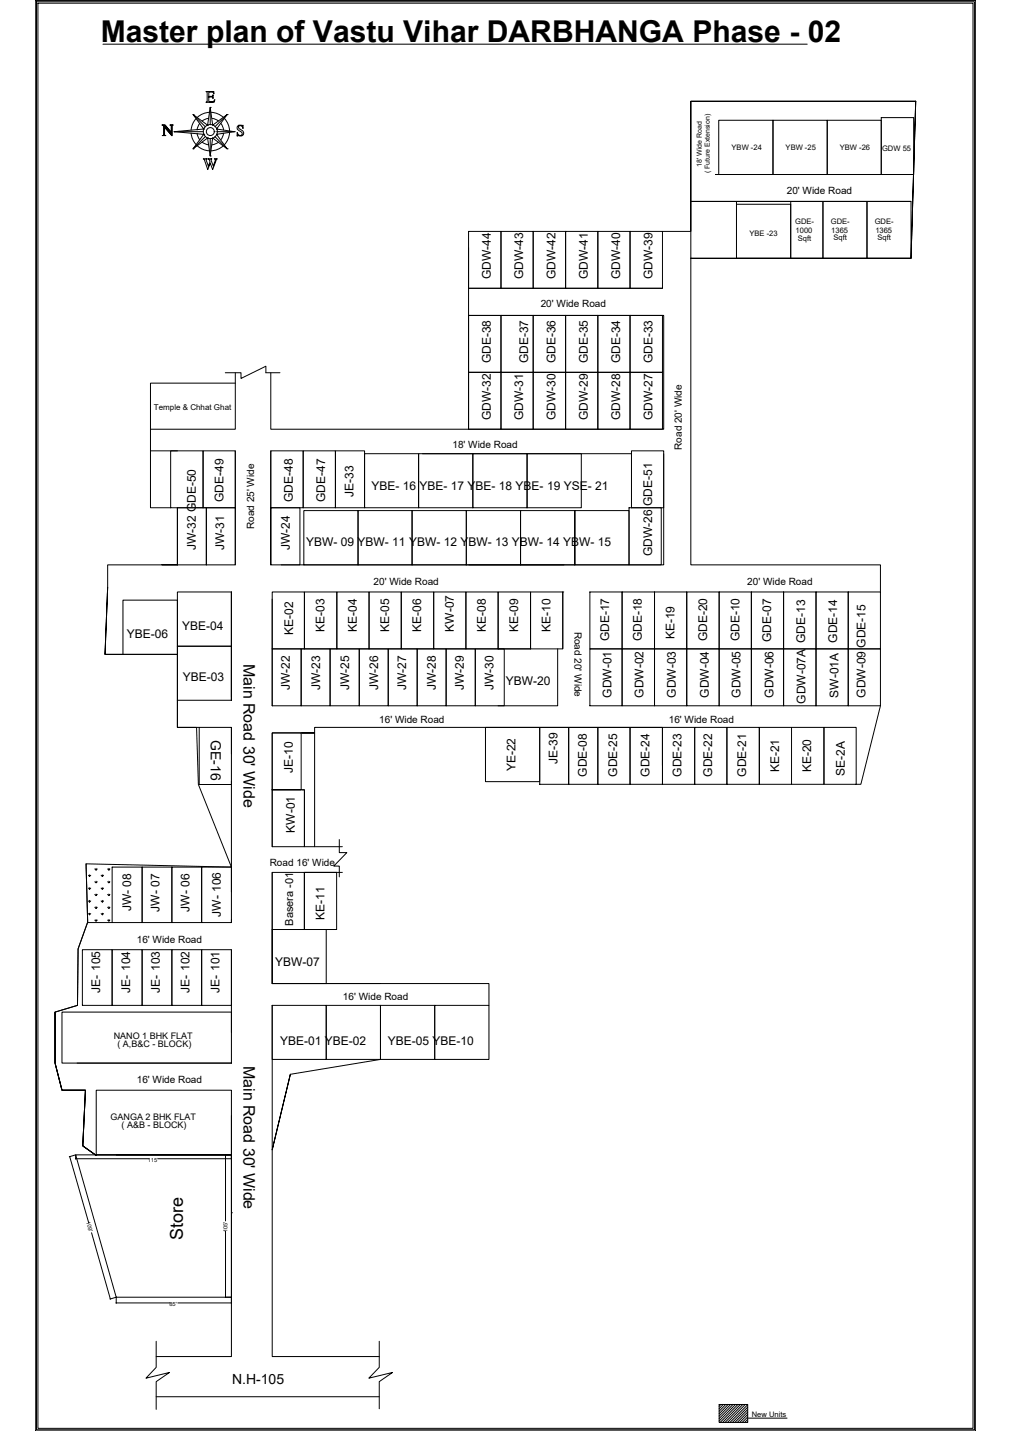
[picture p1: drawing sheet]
<svg xmlns="http://www.w3.org/2000/svg" width="210mm" height="297mm" viewBox="0 0 210 297" stroke-linecap="round" stroke-linejoin="round" font-family="sans-serif">
<!-- layer: PDF2_0 -->
<g fill="none" stroke="#000" stroke-width=".21">
<path d="M7.3 .1h195.3v296.9h-195.3zM7.6 .4h194.7v296.4h-194.7zM7.9 .7h194.1v295.8h-194.1zM21.4 9.2h146.2M42.8 19h1.6v.5l-.2-.3-.9-.1v.9h.8l.1-.3v.8l-.2-.4h-.7v.9l.1 .1h.8l.4-.4-.2 .5h-1.6l.2-.1v-1.9zM33.6 25.9h.6l1.4 1.6v-1.4l-.3-.2h.7l-.3 .2v2.1l-1.5-1.8v1.7h.2h-.7l.3-.1v-1.8zM33.7 26h.5h-.4M33.8 28.1h.5M33.9 26.1h.4h-.4M34 28.1h.2M34 26.1l1.6 1.9M34 27.9l.2 .2-.1-.2"/>
<path d="M34 26.3v1.7M34.1 26.3v1.7l.1-1.6M34.1 26.1l1.5 1.7M34.1 26.1l1.5 1.6-1.4-1.6M34.2 26.1l1.4 1.6M34.2 26.1l1.4 1.5M34.3 26.1l1.3 1.5M34.4 26.1l1.2 1.4M35.4 26h.5M35.5 26h.3M35.6 27.9l-1.6-1.8 1.6 1.9M35.6 26v.1"/>
<path d="M35.6 27.5h.1M35.6 26v2.1zM35.6 26v2.1M35.7 26.1v2M36.2 27.3l6.1-.5-2.2-3 3 2.2 .5-3.7 .6 3.7 3-2.2-2.2 3 3.6 .5-3.6 .6 2.2 3-3-2.3-.6 3.8-.5-3.8-3 2.3 2.2-3zM36.2 27.3h.1M36.2 27.3h6M40.1 23.8h.1M40.1 30.9h.1M40.1 23.8l2.5 2.5M42.2 33h.8l-.2 .2 .5 1.3 .3-.9-.2-.5-.2-.1h.8l-.2 .2 .5 1.3 .4-1.2v-.2l-.2-.1h.6l-.2 .2-.7 2-.6-1.3-.5 1.3-.7-2.1zM42.3 26.8h.1"/>
<path d="M42.3 27.9h.1M42.6 28.3l-2.5 2.6M43.1 26h.1M43.1 28.6h.1M43.6 22.3h.1M43.6 32.4h.1M43.6 22.3v3.6M43.6 28.8v3.6M44.2 26h.1M44.4 27.3h.1M44.6 28.3l2.6 2.6M45 27.9h.1"/>
<path d="M45 26.8h.1M45 27.3h.1M45 27.3h3.6M47.2 30.9h.1M47.2 23.8h.1M47.2 23.8l-2.6 2.5M48.6 27.3h.1M49.4 26.1l1.1-.1-.1 .7a.46 .46 0 0 0-.3-.6 .46 .46 0 0 0-.6 .4l.5 .4a.7 .7 0 0 1 .6 .6 .7 .7 0 0 1-.5 .7h-.9l.1-.7a.52 .52 0 0 0 .4 .6 .52 .52 0 0 0 .6-.4l-.2-.3-.4-.2a.63 .63 0 0 1-.5-.5 .63 .63 0 0 1 .2-.6zM149.1 36.2h-.5h41.1M97.3 51.4v37.7M97.3 59.8h40.2M137.5 48h5.9v-27h46.7h-46.7v32.6h45.7l1-32.6-1 32.6h-45.7v63.6h39.4v5.7"/>
<path d="M164.2 41.8h-20.8h45.7M46.8 77.4h3.2v1.2l5.2-2.6v1.4h2.9M48.9 77.4v11.7h-17.7M48.9 79.5h-17.7v14.1h5.6M97.3 65.5h40.5v23.6h-81.6v-11.7M31.2 93.6v11.8h4.2M137.8 94.2v23h-79.4M33.6 117.2h3.2h-14.4v4.7M36.8 105.4v11.8M97.4 117.2h19.7M119.3 106v11.2M25.5 135.8h-3.7l.6-13.9-.6 13.9h15v15.2h4l.4 11.8 6.8 17.2-30.1-.7 .3 12.1-2 5.6-.1 11.7-4.7 1.4v10.6l1.5 5.6h4.8l-.5 11.6 2.8 1.9"/>
<path d="M48 139.1v5.6M56.5 124.4v22.1M116.8 122.9h.1M116.8 122.9v11.8M36.8 145.4v5.6h4.6M48 145.4v-22.5v22.5M48 151v5.5M62.5 152.1h2.8M62.7 152.1h2.6h-8.8v23.7M182.8 146.5l-4.1 16.3h-.9M17.9 179.3l.3 12.1-2 5.6-.1 11.7-4.7 1.4v10.6l1.5 5.6h4.8l-.5 11.6 2.8 1.9-2.8-1.9 .5-11.6h-4.8l-1.5-5.6v-10.6M48 162.1v23.1"/>
<path d="M62.7 163.9h.5v11.9h7.9M70.4 174.3v2.7h1.6l-2.7 2.8h1.1v2.2M18.2 191.5h5.1M18.4 189.6l.2 .3M18.4 187l.2 .3M18.4 184.3l.2 .3M18.4 181.7l.2 .2M18.6 189.6v.3l.2-.3M18.6 186.9v.4l.2-.3M18.6 184.3v.3l.2-.3M18.6 181.6v.3l.2-.2M19.7 191l.2 .2"/>
<path d="M19.7 188.3l.2 .3M19.7 185.7l.2 .2M19.7 183l.2 .2M19.7 180.4l.2 .2M19.9 190.9v.3l.3-.2M19.9 188.2v.4l.3-.3M19.9 185.6v.3l.3-.2M19.9 182.9v.3l.3-.2M19.9 180.2v.4l.3-.2M21 189.6l.3 .3M21 187l.3 .3M21 184.3l.3 .3"/>
<path d="M21 181.7l.3 .2M21.3 189.6v.3l.2-.3M21.3 186.9v.4l.2-.3M21.3 184.3v.3l.2-.3M21.3 181.6v.3l.2-.2M22.4 191l.2 .2M22.4 188.3l.2 .3M22.4 185.7l.2 .2M22.4 183l.2 .2M22.4 180.4l.2 .2M22.6 190.9v.3l.2-.2M22.6 188.2v.4l.2-.3"/>
<path d="M22.6 185.6v.3l.2-.2M22.6 182.9v.3l.2-.2M22.6 180.2v.4l.2-.2M48 190.8v.7M48 197.1v17.3M56.5 181.1v23.1h22.5M69.8 181.1h-6.6v11.8h-6.7v11.3h45v4.5M56.5 208.7v72.9h22.2M79 219.9l-18.7 3.1-3.8 15.7 3.8-15.7M15.7 239.7h32.3v29.6h-23.9zM16 220.7h32M20 239.7h28h-23.9"/>
<path d="M46.8 239.7v13.7M46.9 239.8l1.1-.1v.9M48 231.5v50.1h-15.6M14.4 240.1h.1M14.4 240.1l1.3-.4v.9M14.5 240.1l3.9 13.7M15.7 240.5h15.2M15.7 240.4v.2M19 255.9l3.9 13.7M32.9 240.5h15.1M46.8 255.6v13.7M48 251.7h.1"/>
<path d="M48.1 240.4l-.1 .2M22.9 269.6l1.2-.3v1.2h11.2M22.9 269.6h.1M24.2 270.4l-.1 .1M32.4 278.4v5.4l-2.1 2.3 4.9-1.2-2.8 1.9v5.8M46.8 269.3h1.2v1.2h-11.1M46.8 269.2l.1 .1M48.1 270.4l-.1 .1M78.7 278.4v5.4l-2.1 2.3 4.9-1.2-2.8 1.9v5.6M32.4 289.9h46.3"/>
<circle cx="43.7" cy="27.3" r="1.46"/>
<circle cx="43.7" cy="27.3" r=".83"/>
</g>
<!-- layer: 0 -->
<g fill="none" stroke="#000" stroke-width=".21">
<path d="M149.2 25h11.3v11.2h-11.3zM160.5 25h11.2v11.2h-11.2zM171.7 25h11.3v11.2h-11.3zM183 24.4h6.7v11.8h-6.7zM97.3 48h6.7v11.8h-6.7zM104 48h6.7v11.8h-6.7zM110.7 48h6.7v11.8h-6.7zM117.4 48h6.7v11.8h-6.7zM124.1 48h6.7v11.8h-6.7zM130.8 48h6.7v11.8h-6.7zM152.9 42.4h11.3v11.2h-11.3zM152.9 41.8v.6"/>
<path d="M164.2 41.8h6.7v11.8h-6.7zM170.9 41.8h9.1v11.8h-9.1zM180 41.8h9.1v11.8h-9.1zM97.3 65.5h6.7v11.8h-6.7zM97.3 77.3h6.7v11.8h-6.7zM104 65.5h6.7v11.8h-6.7zM104 77.3h6.7v11.8h-6.7zM110.7 65.5h6.7v11.8h-6.7zM110.7 77.3h6.7v11.8h-6.7zM117.4 65.5h6.7v11.8h-6.7zM117.4 77.3h6.7v11.8h-6.7zM124.1 65.5h6.7v11.8h-6.7z"/>
<path d="M124.1 77.3h6.7v11.8h-6.7zM130.8 77.3h6.7v11.8h-6.7zM130.8 65.5h6.7v11.8h-6.7zM35.4 93.6h6.8v11.8h-6.8zM42.2 93.6h6.7v11.8h-6.7zM48.9 93.6v23.6M56.2 93.6v23.6h6.1v-11.8h-6.1v11.8M56.2 93.6h6.7v11.8h-6.7zM62.9 93.6h6.7v11.8h-6.7zM69.6 93.6h6.1v11.8h-6.1zM75.7 94.2h11.2v11.2h-11.2zM86.9 94.2h11.3v11.2h-11.3z"/>
<path d="M87.7 94.2h43.4M98.2 94.2h11.2v11.2h-11.2zM109.4 94.2h11.3v11.2h-11.3zM131.1 93.6h6.7v11.8h-6.7zM36.8 105.4h6v11.8h-6zM42.8 105.4h6.1v11.8h-6.1zM63.1 106h11.2v11.2h-11.2zM74.3 106h11.3v11.2h-11.3zM85.6 106h11.2v11.2h-11.2zM96.8 106h11.3v11.2h-11.3zM108.1 106h11.2v11.2h-11.2zM119.3 106h11.3v11.2h-11.3z"/>
<path d="M130.6 105.4h6.7v11.8h-6.7zM25.5 124.6h11.3v11.2h-11.3zM36.8 134.1h11.2v11.3h-11.2zM36.8 122.9h11.2v11.2h-11.2zM56.5 122.9h6.7v11.8h-6.7zM56.5 134.7h6v11.8h-6zM62.5 134.7h6v11.8h-6zM63.2 122.9h6.7v11.8h-6.7zM68.5 134.7h6.1v11.8h-6.1zM69.9 122.9h6.7v11.8h-6.7zM74.6 134.7h6v11.8h-6zM76.6 122.9h6.7v11.8h-6.7z"/>
<path d="M80.6 134.7h6v11.8h-6zM83.3 122.9h6.7v11.8h-6.7zM86.6 134.7h6v11.8h-6zM90 122.9h6.7v11.8h-6.7zM92.6 134.7h6.1v11.8h-6.1zM96.7 122.9h6.7v11.8h-6.7zM98.7 134.7h6v11.8h-6zM103.4 122.9h6.8v11.8h-6.8zM103.4 134.7h6.8M110.2 122.9h6.6v11.8h-6.6zM115.8 134.7v11.8h-12.4M122.5 134.7h6.7v11.8h-6.7z"/>
<path d="M122.5 122.9h6.7v11.8h-6.7zM129.2 134.7h6.7v11.8h-6.7zM129.2 122.9h6.7v11.8h-6.7zM135.9 134.7h6.7v11.8h-6.7zM135.9 122.9h6.7v11.8h-6.7zM142.6 134.7h6.7v11.8h-6.7zM142.6 122.9h6.7v11.8h-6.7zM149.3 134.7h6.7v11.8h-6.7zM149.3 122.9h6.7v11.8h-6.7zM156 134.7h6.7v11.8h-6.7zM156 122.9h6.7v11.8h-6.7zM162.7 134.7h6.7v11.8h-6.7z"/>
<path d="M162.7 122.9h6.7v11.8h-6.7zM169.4 134.7h6.7v11.8h-6.7zM169.4 122.9h6.7v11.8h-6.7zM176.1 134.7h6.7v11.8h-6.7zM176.1 122.9h6.7v11.8h-6.7zM41.4 151h6.6v11.8h-6.6zM56.5 152.1h6v11.8h-6h6.7v11.9h-6.7zM100.8 151h11.3v11.2h-11.3zM112.1 151h6v11.8h-6zM118.1 151h6v11.8h-6zM124.1 151h6.7v11.8h-6.7zM130.8 151h6.7v11.8h-6.7z"/>
<path d="M137.5 151h6.7v11.8h-6.7zM137.5 158.9v-7.9h-72.2v24.8M144.2 151h6.7v11.8h-6.7zM150.9 151h6.7v11.8h-6.7zM157.6 151h13.5v11.8h-13.5zM164.3 151v11.8M171.1 151h6.7v11.8h-6.7zM23.3 180h6.2v11.5h-6.2zM29.5 180h6.2v11.5h-6.2zM35.7 180h6.2v11.5h-6.2zM41.9 180h6.1v11.5h-6.1zM17.1 197.1h6.2v11.6h-6.2z"/>
<path d="M23.3 197.1h6.2v11.6h-6.2zM29.5 197.1h6.2v11.6h-6.2zM35.7 197.1h6.2v11.6h-6.2zM41.9 197.1h6.1v11.6h-6.1zM56.5 181.1h6.7v11.8h-6.7zM56.5 192.9h11.2v11.3h-11.2zM63.2 181.1h6.7v11.8h-6.7zM69.8 181.1h1.3M12.9 210.1h35.1v10.6h-35.1zM56.5 208.7h11.2v11.2h-11.2zM67.7 208.7h11.3v11.2h-11.3zM79 208.7h11.3v11.2h-11.3z"/>
<path d="M90.3 208.7h11.2v11.2h-11.2zM20 226.3h28v13.4h-28zM149.3 291.5h5.9v3.8h-5.9zM149.6 291.5l-.3 .4M150.2 291.5l-.9 .9M150.7 291.5l-1.4 1.4M151.2 291.5l-1.9 1.9M151.7 291.5l-2.4 2.4M152.2 291.5l-2.9 3M152.7 291.5l-3.4 3.5M153.2 291.5l-3.7 3.8M153.7 291.5l-3.7 3.8"/>
<path d="M154.2 291.5l-3.7 3.8M154.7 291.5l-3.7 3.8M155.2 291.6l-3.6 3.7M155.2 292.1l-3.1 3.2M155.2 292.6l-2.6 2.7M155.2 293.1l-2.1 2.2M155.2 293.6l-1.6 1.7M155.2 294.1l-1.1 1.2M155.2 294.6l-.6 .7M155.2 295.1l-.1 .2M155.2 294.4h8.2"/>
</g>
<!-- layer: PDF2_WARDROBE -->
<g fill="none" stroke="#000" stroke-width=".21">
<path d="M39.7 27.6l.4 1.6 .6 .8M40.7 24.6l-.6 .9-.4 1.5M40.9 27.7l.6 1.3M40.9 30.2l1.2 .8 1.4 .3M41.5 25.6l-.6 1.4M42 29.5l1.3 .6M43.2 24.6l-1.2 .5M43.5 23.3l-1.4 .3-1.2 .8M43.8 23.3l1.4 .3 1.2 .8M44.1 24.6l1.3 .5M45.4 29.5l-1.4 .6M45.9 25.6l.5 1.4"/>
<path d="M46.4 30.2l-1.2 .8-1.4 .3M46.4 27.7l-.5 1.3M46.6 24.6l.8 1.2 .3 1.4M47.7 27.5l-.3 1.3-.8 1.2"/>
</g>
<text font-size="6.2" x="20.9" y="8.6">Master plan of Vastu Vihar DARBHANGA Phase - 02</text>
<text font-size="3.7" x="38" y="257.3" transform="rotate(-90 38 257.3)">Store</text>
<g font-size="3.3">
<text x="50.5" y="137.8" transform="rotate(90 50.5 137.8)">Main Road 30' Wide</text>
<text x="50.5" y="221.2" transform="rotate(90 50.5 221.2)">Main Road 30' Wide</text>
</g>
<g font-size="2.9">
<text x="43.8" y="153.6" transform="rotate(90 43.8 153.6)">GE-16</text>
<text x="48.2" y="287.3">N.H-105</text>
</g>
<g font-size="2.5">
<text x="101.9" y="58" transform="rotate(-90 101.9 58)">GDW-44</text>
<text x="108.6" y="58" transform="rotate(-90 108.6 58)">GDW-43</text>
<text x="115.3" y="58" transform="rotate(-90 115.3 58)">GDW-42</text>
<text x="122" y="58" transform="rotate(-90 122 58)">GDW-41</text>
<text x="128.7" y="58" transform="rotate(-90 128.7 58)">GDW-40</text>
<text x="135.5" y="58" transform="rotate(-90 135.5 58)">GDW-39</text>
<text x="101.9" y="75.4" transform="rotate(-90 101.9 75.4)">GDE-38</text>
<text x="109.6" y="75.4" transform="rotate(-90 109.6 75.4)">GDE-37</text>
<text x="115.3" y="75.4" transform="rotate(-90 115.3 75.4)">GDE-36</text>
<text x="122" y="75.4" transform="rotate(-90 122 75.4)">GDE-35</text>
<text x="128.7" y="75.4" transform="rotate(-90 128.7 75.4)">GDE-34</text>
<text x="135.5" y="75.4" transform="rotate(-90 135.5 75.4)">GDE-33</text>
<text x="101.9" y="87.2" transform="rotate(-90 101.9 87.2)">GDW-32</text>
<text x="108.6" y="87.2" transform="rotate(-90 108.6 87.2)">GDW-31</text>
<text x="115.3" y="87.2" transform="rotate(-90 115.3 87.2)">GDW-30</text>
<text x="122" y="87.2" transform="rotate(-90 122 87.2)">GDW-29</text>
<text x="128.7" y="87.2" transform="rotate(-90 128.7 87.2)">GDW-28</text>
<text x="135.5" y="87.2" transform="rotate(-90 135.5 87.2)">GDW-27</text>
<text x="77.1" y="101.8">YBE- 16 YBE- 17 YBE- 18 YBE- 19 YSE- 21</text>
<text x="46.4" y="104.2" transform="rotate(-90 46.4 104.2)">GDE-49</text>
<text x="60.8" y="104.2" transform="rotate(-90 60.8 104.2)">GDE-48</text>
<text x="67.5" y="104.2" transform="rotate(-90 67.5 104.2)">GDE-47</text>
<text x="73.4" y="103.1" transform="rotate(-90 73.4 103.1)">JE-33</text>
<text x="63.6" y="113.3">YBW- 09 YBW- 11 YBW- 12 YBW- 13 YBW- 14 YBW- 15</text>
<text x="40.7" y="114.2" transform="rotate(-90 40.7 114.2)">JW-32 GDE-50</text>
<text x="46.5" y="114.2" transform="rotate(-90 46.5 114.2)">JW-31</text>
<text x="60.2" y="114.2" transform="rotate(-90 60.2 114.2)">JW-24</text>
<text x="135.4" y="115.4" transform="rotate(-90 135.4 115.4)">GDW-26 GDE-51</text>
<text x="37.8" y="130.8">YBE-04</text>
<text x="60.9" y="131.8" transform="rotate(-90 60.9 131.8)">KE-02</text>
<text x="67.4" y="131.1" transform="rotate(-90 67.4 131.1)">KE-03</text>
<text x="74.1" y="131.1" transform="rotate(-90 74.1 131.1)">KE-04</text>
<text x="80.8" y="131.1" transform="rotate(-90 80.8 131.1)">KE-05</text>
<text x="87.5" y="131.1" transform="rotate(-90 87.5 131.1)">KE-06</text>
<text x="94.2" y="131.1" transform="rotate(-90 94.2 131.1)">KW-07</text>
<text x="100.9" y="131.1" transform="rotate(-90 100.9 131.1)">KE-08</text>
<text x="107.6" y="131.1" transform="rotate(-90 107.6 131.1)">KE-09</text>
<text x="114.3" y="131.1" transform="rotate(-90 114.3 131.1)">KE-10</text>
<text x="26.3" y="132.4">YBE-06</text>
<text x="126.5" y="133.1" transform="rotate(-90 126.5 133.1)">GDE-17</text>
<text x="133.2" y="133.1" transform="rotate(-90 133.2 133.1)">GDE-18</text>
<text x="140" y="132.7" transform="rotate(-90 140 132.7)">KE-19</text>
<text x="146.8" y="133.1" transform="rotate(-90 146.8 133.1)">GDE-20</text>
<text x="153.5" y="133.1" transform="rotate(-90 153.5 133.1)">GDE-10</text>
<text x="160.1" y="133.3" transform="rotate(-90 160.1 133.3)">GDE-07</text>
<text x="167.2" y="133.5" transform="rotate(-90 167.2 133.5)">GDE-13</text>
<text x="173.8" y="133.4" transform="rotate(-90 173.8 133.4)">GDE-14</text>
<text x="38" y="141.3">YBE-03</text>
<text x="60.2" y="143.2" transform="rotate(-90 60.2 143.2)">JW-22</text>
<text x="66.5" y="143.2" transform="rotate(-90 66.5 143.2)">JW-23</text>
<text x="72.5" y="143.2" transform="rotate(-90 72.5 143.2)">JW-25</text>
<text x="78.5" y="143.2" transform="rotate(-90 78.5 143.2)">JW-26</text>
<text x="84.3" y="143.2" transform="rotate(-90 84.3 143.2)">JW-27</text>
<text x="90.5" y="143.2" transform="rotate(-90 90.5 143.2)">JW-28</text>
<text x="96.3" y="143.2" transform="rotate(-90 96.3 143.2)">JW-29</text>
<text x="102.4" y="143.2" transform="rotate(-90 102.4 143.2)">JW-30</text>
<text x="105" y="142.2">YBW-20</text>
<text x="127" y="144.8" transform="rotate(-90 127 144.8)">GDW-01</text>
<text x="133.6" y="144.8" transform="rotate(-90 133.6 144.8)">GDW-02</text>
<text x="140.3" y="144.8" transform="rotate(-90 140.3 144.8)">GDW-03</text>
<text x="147.2" y="144.8" transform="rotate(-90 147.2 144.8)">GDW-04</text>
<text x="153.8" y="144.8" transform="rotate(-90 153.8 144.8)">GDW-05</text>
<text x="160.6" y="144.8" transform="rotate(-90 160.6 144.8)">GDW-06</text>
<text x="167.3" y="146.1" transform="rotate(-90 167.3 146.1)">GDW-07A</text>
<text x="174.1" y="144.9" transform="rotate(-90 174.1 144.9)">SW-01A</text>
<text x="179.7" y="144.8" transform="rotate(-90 179.7 144.8)">GDW-09 GDE-15</text>
<text x="60.8" y="160.5" transform="rotate(-90 60.8 160.5)">JE-10</text>
<text x="107.1" y="160.1" transform="rotate(-90 107.1 160.1)">YE-22</text>
<text x="115.7" y="158.5" transform="rotate(-90 115.7 158.5)">JE-39</text>
<text x="121.8" y="161.2" transform="rotate(-90 121.8 161.2)">GDE-08</text>
<text x="128.1" y="161.2" transform="rotate(-90 128.1 161.2)">GDE-25</text>
<text x="134.8" y="161.2" transform="rotate(-90 134.8 161.2)">GDE-24</text>
<text x="141.5" y="161.2" transform="rotate(-90 141.5 161.2)">GDE-23</text>
<text x="147.8" y="161.2" transform="rotate(-90 147.8 161.2)">GDE-22</text>
<text x="154.9" y="161.2" transform="rotate(-90 154.9 161.2)">GDE-21</text>
<text x="161.8" y="160.3" transform="rotate(-90 161.8 160.3)">KE-21</text>
<text x="168.4" y="160.3" transform="rotate(-90 168.4 160.3)">KE-20</text>
<text x="175.4" y="161.1" transform="rotate(-90 175.4 161.1)">SE-2A</text>
<text x="61.2" y="172.9" transform="rotate(-90 61.2 172.9)">KW-01</text>
<text x="27.3" y="189.2" transform="rotate(-90 27.3 189.2)">JW- 08</text>
<text x="33.1" y="189.3" transform="rotate(-90 33.1 189.3)">JW- 07</text>
<text x="39.3" y="189.3" transform="rotate(-90 39.3 189.3)">JW- 06</text>
<text x="45.8" y="190.3" transform="rotate(-90 45.8 190.3)">JW- 106</text>
<text x="67.4" y="191" transform="rotate(-90 67.4 191)">KE-11</text>
<text x="57.1" y="200.5">YBW-07</text>
<text x="20.8" y="206" transform="rotate(-90 20.8 206)">JE- 105</text>
<text x="27" y="206" transform="rotate(-90 27 206)">JE- 104</text>
<text x="33.2" y="206" transform="rotate(-90 33.2 206)">JE- 103</text>
<text x="39.4" y="206" transform="rotate(-90 39.4 206)">JE- 102</text>
<text x="45.6" y="206" transform="rotate(-90 45.6 206)">JE- 101</text>
<text x="58.2" y="217">YBE-01 YBE-02</text>
<text x="80.5" y="217">YBE-05 YBE-10</text>
</g>
<text font-size="2.3" x="60.8" y="192.1" transform="rotate(-90 60.8 192.1)">Basera -01</text>
<g font-size="2.1">
<text x="163.4" y="40.4">20' Wide Road</text>
<text x="112.3" y="63.8">20' Wide Road</text>
<text x="93.9" y="92.9">18' Wide Road</text>
<text x="141.6" y="93.4" transform="rotate(-90 141.6 93.4)">Road 20' Wide</text>
<text x="52.8" y="109.8" transform="rotate(-90 52.8 109.8)">Road 25' Wide</text>
<text x="77.6" y="121.5">20' Wide Road</text>
<text x="155.2" y="121.5">20' Wide Road</text>
<text x="119.3" y="131.1" transform="rotate(90 119.3 131.1)">Road 20' Wide</text>
<text x="78.7" y="150.1">16' Wide Road</text>
<text x="138.9" y="150.1">16' Wide Road</text>
<text x="56" y="179.7">Road 16' Wide</text>
<text x="28.4" y="195.7">16' Wide Road</text>
<text x="71.2" y="207.6">16' Wide Road</text>
<text x="28.4" y="224.9">16' Wide Road</text>
</g>
<g font-size="1.9">
<text x="23.6" y="215.6">NANO 1 BHK FLAT</text>
<text x="24.4" y="217.4">( A,B&amp;C - BLOCK)</text>
<text x="22.9" y="232.4">GANGA 2 BHK FLAT</text>
<text x="25.2" y="234.2">( A&amp;B - BLOCK)</text>
</g>
<text font-size="1.7" x="32" y="85.1">Temple &amp; Chhat Ghat</text>
<g font-size="1.6">
<text x="151.9" y="31.2">YBW -24</text>
<text x="163.1" y="31.2">YBW -25</text>
<text x="174.4" y="31.2">YBW -26</text>
<text x="183.1" y="31.3">GDW 55</text>
<text x="165.1" y="46.6">GDE-</text>
<text x="172.5" y="46.4">GDE-</text>
<text x="181.6" y="46.4">GDE-</text>
<text x="155.6" y="49">YBE -23</text>
<text x="165.2" y="48.4">1000</text>
<text x="165.7" y="50">Sqft</text>
<text x="172.6" y="48.3">1365</text>
<text x="173.1" y="49.9">Sqft</text>
<text x="181.7" y="48.3">1365</text>
<text x="182.2" y="49.9">Sqft</text>
<text x="156.1" y="294.1">New Units</text>
</g>
<g font-size="1.5">
<text x="145.7" y="34.6" transform="rotate(-90 145.7 34.6)">18' Wide Road</text>
<text x="147.4" y="36" transform="rotate(-90 147.4 36)">( Future Extension)</text>
</g>
<g font-size="1.2">
<text x="30.7" y="241.2">115'</text>
<text x="17.9" y="253.7" transform="rotate(74 17.9 253.7)">109'</text>
<text x="47.2" y="255.8" transform="rotate(-90 47.2 255.8)">105'</text>
<text x="35.2" y="271.2">85'</text>
</g>
</svg>
